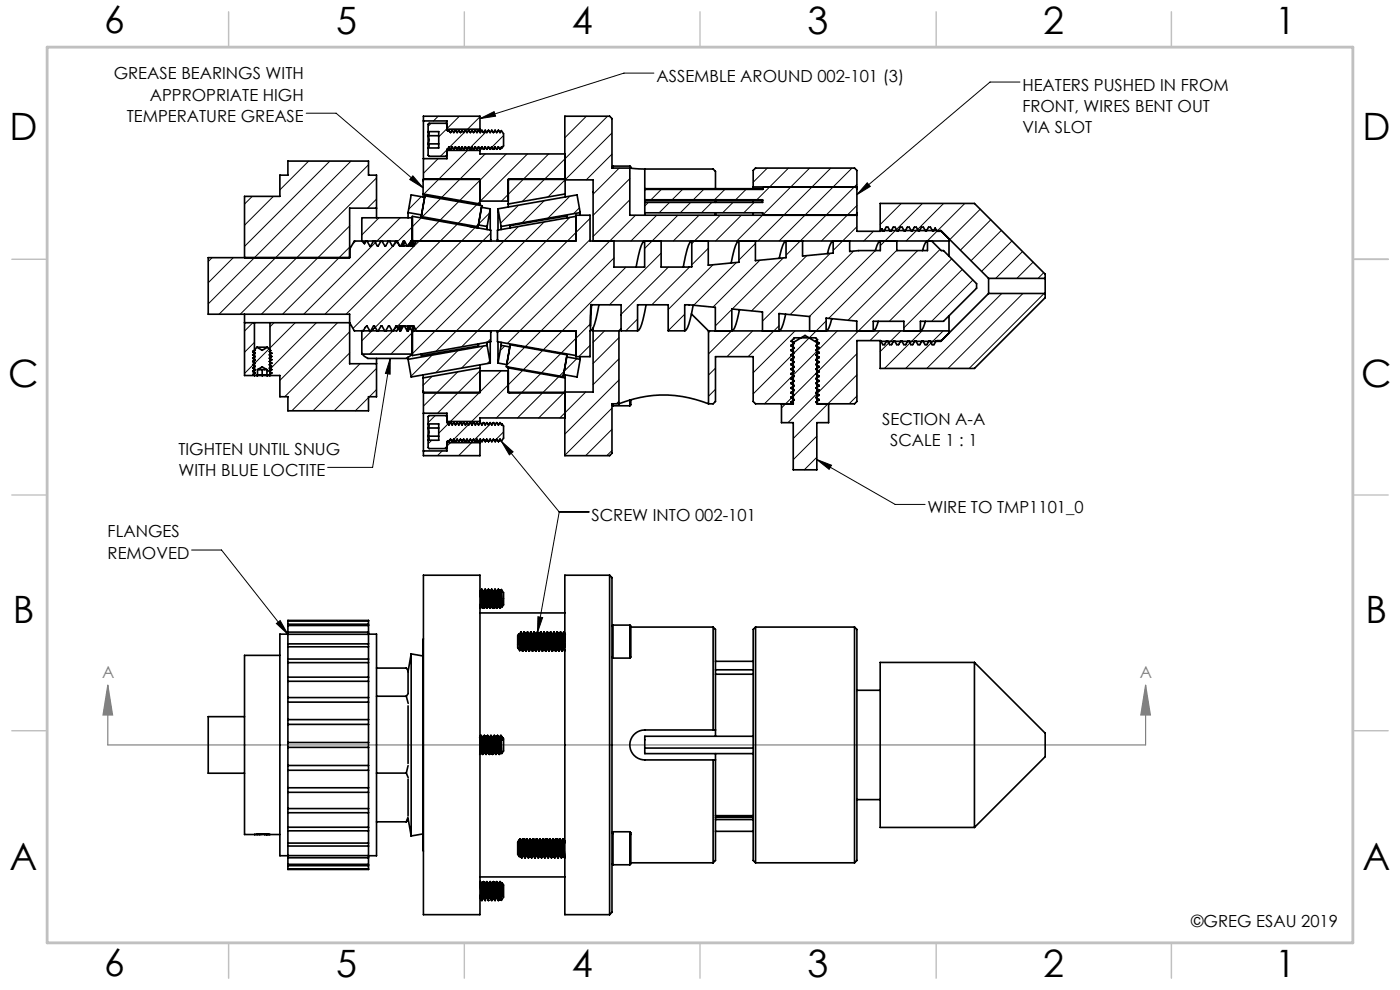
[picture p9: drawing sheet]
<svg xmlns="http://www.w3.org/2000/svg" width="297mm" height="210mm" viewBox="0 0 297 210" stroke-linecap="round" stroke-linejoin="round" font-family="sans-serif">
<g fill="none" stroke="#000" stroke-width=".21">
<path d="M138.7 15.5h-6.3l-30.6 9.7M216.4 17.4h-6.4l-28.2 23.9M65 24h6.3l18.5 15.8M87.6 37.3l2.2 2.5-2.9-1.7zM101.8 25.2l3-1.5 .3 .9zM184 38.8l.6 .7-2.8 1.8zM82.8 76l-3.8 23.1h-9.5M82.8 76v3.4l-1-.2zM106.4 93.6l12.2 15M106.4 93.6l2.4 2.2-.7 .7zM173.3 97.5l3.1 1.2-.5 .9zM173.3 97.5l16.6 9.5h6.4"/>
<path d="M40.6 116.7h6.4l14.1 17.8M118.6 108.6h6.4M118.6 108.6l-4.6 25.6M58.6 132.3l.8-.7 1.7 2.9zM114.1 130.8l1 .2-1.1 3.2z"/>
</g>
<path d="M22.9 145.3l1 6.4h-2zM22.9 145.3v12.7h220.1v-12.7M243 145.3l1 6.4h-2z" fill="none" stroke="#808080" stroke-width=".25"/>
<path d="M287 55h7.5M287 144.8v55.2h-187.2" fill="none" stroke="#c0c0c0" stroke-width=".35"/>
<g fill="none" stroke="#c0c0c0" stroke-width=".3">
<path d="M48.5 2.5v7.5M98.5 2.5v7.5M148.5 2.5v7.5M198.6 2.5v7.5M248.5 2.5v7.5M2.5 55h7.5M287 55h7.5M2.5 105h7.5M287 105h7.5M2.5 155h7.5M287 155h7.5M48.5 200v7.5"/>
<path d="M98.5 200v7.5M148.5 200v7.5M198.6 200v7.5M248.5 200v7.5"/>
</g>
<path d="M10 10h277v190h-277z" fill="none" stroke="#c0c0c0" stroke-width=".6"/>
<path d="M58.6 132.3l.8-.7 1.7 2.9zM101.8 25.2l3-1.5 .3 .9zM184 38.8l.6 .7-2.8 1.8zM87.6 37.3l2.2 2.5-2.9-1.7zM82.8 76v3.4l-1-.2zM173.3 97.5l3.1 1.2-.5 .9zM106.4 93.6l2.4 2.2-.7 .7zM114.1 130.8l1 .2-1.1 3.2z" fill="#000"/>
<path d="M243 145.3l1 6.4h-2zM22.9 145.3l1 6.4h-2z" fill="#808080"/>
<g fill="none" stroke="#000" stroke-width=".35">
<path d="M89.8 25.7h5v2l.3 .1 .2-.1 .2 .4 .4-.4 .3 .4 .4-.4 .3 .4 .4-.4 .3 .4 .4-.4 .3 .4 .4-.4 .3 .4 .4-.4 .3 .4 .4-.4 .4 .4 .4-.4 .3 .4 .4-.4 .2 .4M89.8 38v.1M89.8 25.7v8M89.8 25.7v-1h12v2.7M89.8 38h12v5.3M89.8 33.7v4.3M90.1 38l-.3 .3v2.8M90.8 27.9l.3 .4-.3 .5M90.8 27.9v.9M90.8 30.5l.3 .4-.3 .5M90.8 30.5v.9M90.8 28.8a1.73 1.73 0 0 1 0 1.7"/>
<path d="M90.8 28.8v1.7M90.8 27.9h2.3v3.5h-2.3M90.8 31.4v1.5l.2 .3h3.6l.2-.3M90.8 28.8h2.3M90.8 30.5h2.3M94.8 26.4l-.2-.2h-3.6l-.2 .2v1.5M94.8 31.9h7M94.8 27.4h7M95.6 31.7l-.3-.5-.3 .5h-.2v2h-5M95.6 31.6v.1M95.9 31.2l.4 .5M95.9 31.2l-.3 .5"/>
<path d="M95.9 31.2l-.3 .4M96.3 31.6v.1M96.6 31.2l.4 .5M96.6 31.2l-.3 .5M96.6 31.2l-.3 .4M97 31.6v.1M97.3 31.2l.4 .5M97.3 31.2l-.3 .5M97.3 31.2l-.3 .4M97.7 31.6v.1M98 31.2l.4 .5M98 31.2l-.3 .5"/>
<path d="M98 31.2l-.3 .4M98.4 31.6v.1M98.7 31.2l.4 .5M98.7 31.2l-.3 .5M98.7 31.2l-.3 .4M99.1 31.6v.1M99.4 31.2l.4 .5M99.4 31.2l-.3 .5M99.4 31.2l-.3 .4M99.8 31.6v.1M100.1 31.2l.4 .5M100.1 31.2l-.3 .5"/>
<path d="M100.1 31.2l-.3 .4M100.5 31.6v.1M100.8 31.2l.4 .5M100.8 31.2l-.3 .5M100.8 31.2l-.3 .4M101.2 31.6v.1M101.5 31.2l.3 .5M101.5 31.2l-.3 .5M101.5 31.2l-.3 .4M101.5 38l.3 .3M101.8 27.4v.7M101.8 31.7v.2"/>
<path d="M101.8 31.9v.8h18M101.8 28.1l.4-.4 .3 .4 .4-.4 .3 .4 .4-.4 .3 .4 .4-.4 .3 .4 .4-.4 .3 .4 .4-.4 .3 .4 .4-.4 .4 .7v2.5l-.2 .4-.2-.1M101.8 31.7h.1M101.9 31.6v.1M102.2 31.2l.4 .5M102.2 31.2l-.3 .5M102.2 31.2l-.3 .4M102.6 31.6v.1M102.9 31.2l.4 .5M102.9 31.2l-.3 .5M102.9 31.2l-.3 .4M103.3 31.6v.1"/>
<path d="M103.6 31.2l.4 .5M103.6 31.2l-.3 .5M103.6 31.2l-.3 .4M104 31.6v.1M104.3 31.2l.4 .5M104.3 31.2l-.3 .5M104.3 31.2l-.3 .4M104.7 31.6v.1M105 31.2l.4 .5M105 31.2l-.3 .5M105 31.2l-.3 .4M105.4 31.6v.1"/>
<path d="M105.7 31.2l.4 .5M105.7 31.2l-.3 .5M105.7 31.2l-.3 .4M106.1 31.6v.1M106.4 31.2l-.3 .5M106.4 31.2l-.3 .4M108.1 38l-.3 .3M119.6 38l.3 .3v2.8M119.8 38h-12v5.3M130 35.2v.5M130 35.2h3.6M130 35.2l-.2 .2"/>
<path d="M133.6 35.7l3.2 .2M133.6 35.7v10h48.2M133.6 35.7h-3.8v-10.5l-.5-.5h-9.5v13.5h6v12.9M133.6 35.2v.4M133.6 35.2l.2 .4M136.8 35.9h14.5l.5 .5v3.6M136.8 35.9v4.1M159.8 39.7v.3M159.8 39.7h22M159.8 39.7v-3.5l.5-.5h21l.5 .5v3.5M161.9 39.9l-.1 .1M162.3 39.7l-.4 .1-.1 .4"/>
<path d="M181.3 39.7l.3 .1 .2 .4M181.8 39.7v.5M77.9 51.1l.5 1.1h.2l.6-1.1M79.4 51.1l.6 1.1h.2l.6-1.1M79.9 44.2v2M79.9 44.2v-7h-1.7v-3h-17.1v3h-1.7v4.5h-7.5v13M79.9 44.2h-5.7v10.5h-30v12h30v10.5h5.7M81 51.1l.6 1.1h.2l.6-1.1M82.6 51.1l.6 1.1h.2l.6-1.1M84.2 51.1l.6 1.1h3M84.2 51.1l.6 1.1h.2l.6-1.1M84.2 51.1h-9l-1 1.8"/>
<path d="M84.2 51.1v.1M85.6 51.1l-.1 1.1M85.6 51.1h.2M85.8 51.1l-.1 1.1M85.8 51.1l.6 1.1 .4-.4M86.6 45.1v1.1M86.6 45.1l2.8 .5M86.8 51.8l-.2 .4M87.2 51.1l-.4 .7M87.2 51.1l-.1 1.1M87.2 51.1h.2M87.4 51.1l-.1 1.1"/>
<path d="M87.4 51.1v.1M87.4 51.2l-.1 1M87.5 51.1v1.1M87.5 46.4l-.1-.2h-10.5l-.1 4.9 .5 .6 .4-.6M87.5 50.8l.3 .3M87.5 51.1l-.1 .1M87.8 51.1v1M88.4 51.1l-.6 1.1M89.4 45.6v.3M89.4 45.6h.1M89.8 41.1v.7M89.8 41.1l12 2.2"/>
<path d="M90.1 41.8l-2.9-.5-.6 3.8M90.1 41.5l12.1 2.1-.8 4.5-12-2.2M90.1 41.5l-.7 4.4M90.1 41.5v.3M99.4 48l2.1 .4M101.5 47.7l1.8 .3M101.8 43.3v.3M101.8 42.7h6M102.2 44l1.8 .3M103.3 48v.7M104 44.3v4.5M104 44.3l-.7 3.7"/>
<path d="M104.1 50.8l-.3 .3M104.1 50.8v.3M104.1 50.8v-2l-16.6-2.9v5.2M105.5 50.8l.3 .3M105.5 50.8v.3M105.6 44.3v4.5M105.6 44.3l16.8-3 .7 3.8M105.6 44.3l.7 3.7M106.3 48v.7M107.8 43.3v.6M108.2 47.9v.5M119.9 41.1v.7"/>
<path d="M119.9 41.1l-12.1 2.2M120.2 45.8l.1 .4M120.2 45.8l-12 2.1v.5M120.2 45.8h.1M122.2 50.8l-.3 .3M122.2 45.9l-16.7 2.9v2M123.1 45.1v.6M123.1 45.1l-16.8 2.9M125.8 40.7h.1M130.3 51.1v5.6h6.5l-.1-5.6a5.2 5.2 0 0 0-1.3 3.2l-.5 2.4M136.8 40v.2M136.8 42.4v.1"/>
<path d="M136.8 40h25M136.8 42.5h25M136.8 42.4h25v.5h-25M136.8 45.1h25M136.8 40.2v2.2M136.8 42.5v3.2M136.8 40.2h25M140.3 51.1v5.6l6.5-.1-.1-5.5a5.2 5.2 0 0 0-1.3 3.2l-.5 2.4M150.3 51.1v5.2l6.5-.7-.1-4.5a5.2 5.2 0 0 0-1.3 3.2l-.3 1.5M151.8 42.5v.4M151.8 45.1v.6M159.8 45.1v.6"/>
<path d="M159.8 42.5v.4M160.3 51.1v4.2l6.5-.6-.1-3.6a5.2 5.2 0 0 0-1.3 3.2l-.1 .5M161.8 45.2l.1 .3 .4 .2M161.8 40v.2M161.8 40.2h.1M161.8 45.1v.1M170.3 51.1v3.2l6.5-.6-.1-2.6a4.6 4.6 0 0 0-1.2 2.7M180.3 51.1v2.2l1.9-.1h4.6l-.1-2.1a3.8 3.8 0 0 0-1 2.1M181.8 45.2l-.2 .3-.3 .2M181.8 45.7v3.4h5l.3-.6 .2 .5h.2l.5-.8h.4l.4 .8h.2l.5-.8h.4l.4 .8h.2l.5-.8h.4l.4 .8h.2l.5-.8h.4l.4 .8h.2l.5-.8h.4l.4 .8h.2l.5-.8h.4l.4 .8h.2l.5-.8h.4l.4 .8h.2l.4-.6 .4 .7h.9M181.8 45.2v.5M181.8 40.2v5"/>
<path d="M186.7 48.9v.2M186.7 48.9v-5.7h20l15 15v.9M186.7 48.9h12.9M190.3 51.1v2.1h6.5l-.1-2.1a3.8 3.8 0 0 0-1 2.1M197.6 51.1l2.1 2.1h.5l7 7v.9l-7 7.1h-4.9v2M199.6 48.9v.2M199.6 48.9l10.1 10.2M201.3 51.1v3.2M201.3 51.1h-76.1v-5.4h-3v5.4h-34.4M201.3 50.7v.4M209.7 59.1v3.2M209.7 59.1h12"/>
<path d="M221.7 59.1v3.2M51.9 66.7v13h2.6M51.9 68.5h2.1M54 68.5h3.3M54 68.5v11.2M54 79.7h.1M54.5 79.7h.1M54.5 73.7h2.2M54.5 73.7l-.5 .5 .1 .1-.5 .3 .5 .3-.5 .3 .5 .4-.5 .3 .5 .4-.5 .3 .5 .4-.5 .3 .5 .4-.5 .3 .5 .4-.5 .3 .5 .4-.4 .3 .3 .3M54.5 73.7l1.1 .6 1.1-.6M54.6 79.5v.2M54.6 78.4h2"/>
<path d="M54.6 79.7l.5-.2 .5 .2M54.6 79.7h1M54.6 78.4l1-.6 1 .6M54.6 78.4v1.1M54.6 79.5l-.1 .2M55.6 79.7l.5-.2 .5 .2M55.6 79.7h1M55.6 78.4v1.3M56.6 79.7h.2M56.6 79.5v.2M56.6 79.5l.2 .2M56.6 78.4v1.1"/>
<path d="M56.7 73.7l.7 .7-.2 .2M57.2 74.6l.4 .3M57.2 75.3l.4 .3M57.2 76l.4 .3M57.2 77.4l.4 .3M57.2 78.1l.4 .3M57.2 78.8l.4 .3M57.2 79.5l.1 .1M57.2 76.7l.1 .1M57.2 78.8l.1 .1M57.2 76l.1 .1M57.2 78.1l.1 .1"/>
<path d="M57.2 77.4l.1 .1M57.2 75.3l.1 .1M57.2 74.6l.1 .1M57.3 68.5v11.1M57.3 68.5l16.9-.1 1 1.8h9l.6-1h3M57.3 79.6h.1M57.6 78.4h.1M57.6 76.3h.1M57.6 79.1h.1M57.6 74.9h.1M57.6 75.6h.1M57.6 77.7h.1"/>
<path d="M57.6 77h.1M57.6 74.9l-.4 .4M57.6 75.6l-.4 .4M57.6 76.3l-.4 .3 .4 .4M57.6 77l-.4 .4M57.6 77.7l-.4 .4M57.6 78.4l-.4 .4M57.6 79.1l-.4 .4M76.9 75.1l1.1 .9h8.2l.4-.2M76.9 75.1h10.5M76.9 70.2v4.9M77.1 70.2l.7-1.1 .6 1.1"/>
<path d="M78.6 70.2l.6-1.1h.2l.6 1.1M79.9 76v1.2M79.9 77.2v7h-1.7v2.9h-17.1v-2.9h-1.7v-4.5h-2.6M80.2 70.2l.6-1.1h.2l.6 1.1M81.8 70.2l.6-1.1h.2l.6 1.1M83.4 70.2l.6-1.1h.2l.6 1.1M84.8 70.2h.2l.6-1.1h.2l.6 1.1M84.9 69.2l-.1 1M85.1 69.2l-.1 .9M86.4 70.2h.2M86.5 69.2l-.1 1M86.6 75.7v.5"/>
<path d="M86.6 76.2l.6 3.8 16.8-3M86.7 69.2l-.1 1M86.9 69.6l-.3 .6M86.9 69.6l.6 .6M87 69.2l-.1 .4M87.4 75.1l-.7 .6M87.5 69.2v1M87.5 70.2v5.2l16.6-2.9v-2M87.5 74.9l-.1 .2M87.8 69.2l.6 1M87.8 70.2l-.3 .3M87.8 69.2v1"/>
<path d="M87.8 70.2h34.4v5.5h3l.1-5.5M89.8 79.5v.7M101.4 73l.1 .4M101.5 72.9v.5l-12.1 2.1v-.4M101.8 77.4v.6M101.8 78v5.3h-12M101.8 78.7h6M101.8 78l-12 2.2M103.3 72.6v.7M103.3 73.3l.7 3.7M103.3 73.3l-16.7 2.9M103.8 70.2l.3 .3"/>
<path d="M104 72.5v4.5M104.1 70.2v.3M105.5 70.2v.3M105.5 70.5v2l16.7 2.9M105.6 72.5v4.5M105.6 77l1.9 .3M105.8 70.2l-.3 .3M106.3 72.6v.7M106.3 73.3l-.7 3.7M106.3 73.3l1.9 .3M107.8 77.9v.1M107.8 78v5.3h12"/>
<path d="M107.8 78l12.1 2.2M119.9 79.5v.7M120.3 75.3l-12.1-2.2-.8 4.7 12.1 2.1M120.3 75.3l-.1 .4 2.9 .5M120.3 75.3l-.8 4.6M121.9 70.2l.3 .3M123.1 76.2l-.7 3.8-2.8-.5-.1 .4M123.1 75.7v.5M125.3 69.1v-4.4h6.5v5.5h3.5M125.3 69.1v1.1M125.5 64.6l-.2 4.5M125.8 69.6v.6"/>
<path d="M125.8 70.2v13h-6v13.5h9.5l.5-.5v-10.5h1.5M125.8 70.2h5.5M127.1 64.7l-.4 1.6a10.1 10.1 0 0 1-1.2 3.7l-.2 .2M131.3 70.2v15.5M131.8 69.7l-.5 .5M135.3 70.2v-5.5h6.5v5.5h3.5M137.1 64.7l-.4 1.6a10.1 10.1 0 0 1-1.2 3.7l-.2 .2M145.3 70.2v-5.5l6.5 .5v5h3.5M146.7 66.6l3.6 3.6M147.1 64.7l-.4 1.6a10.1 10.1 0 0 1-1.2 3.7l-.2 .2M150.3 70.2v15.5M150.3 70.2h51"/>
<path d="M155.3 70.2v-4.7l6.5 .7v4h3.5M156.9 65.7l-.2 .6a10.1 10.1 0 0 1-1.2 3.7l-.2 .2M165.3 70.2v-3.7l6.5 .6v3.1h3.5M166.7 66.6a9.4 9.4 0 0 1-1.2 3.4l-.2 .2M173.1 73.4l.7-.7-.7-.3 .3-.3-.4-.4h-4.5l-.7 .7 .6 .3-.6 .5 .6 .5-.6 .5 .6 .5-.6 .5 .6 .5-.6 .5 .6 .5-.6 .5 .6 .5-.6 .5 .6 .5-.6 .5 .6 .5-.6 .5 .6 .5-.6 .5 .6 .5-.6 .5 .6 .5-.6 .5 .6 .5-.6 .5 .6 .5-.6 .5 .5 .5M173.1 73.4l.7 .3-.7 .7M173.1 74.4l.7 .3-.7 .7M173.1 75.4l.7 .3-.7 .7M173.1 76.4l.7 .3-.7 .7M173.1 77.4l.7 .3-.7 .5 .7 .5-.7 .7M173.1 79.4l.7 .3-.7 .7M173.1 78.4h.2"/>
<path d="M173.1 76.4h.2M173.1 77.4h.2M173.1 75.4h.2M173.1 79.4h.2M173.1 74.4h.2M173.1 73.4h.2M175.3 70.2v-2.7l6.5 .6v2.1h3.5M176.5 67.6l-.1 .1a3.2 3.2 0 0 1-1.1 2.5M185.3 70.2v-2h6.5v2h3.5M186.3 68.2a2.79 2.79 0 0 1-1 2M186.7 72.3v.1M186.7 72.4h12.9"/>
<path d="M188.1 72.3v.1M189.6 72.3h.2l.4 .8h.4l.5-.8M189.6 72.3l-.5 .8h-.4l-.4-.8h-.2l-.5 .8h-.3l-.5-.8h-5v12.9l-.5 .5h-8v-13l-2.5-1.5-2.5 1.5v13M189.6 72.3v.1M191.1 72.3h.2l.4 .8h.4l.5-.8M191.1 72.3v.1M192.6 72.3h.2l.4 .8h.4l.5-.8M192.6 72.3v.1M194.1 72.3h.2l.4 .8h.4l.5-.8M194.1 72.3v.1M195.6 72.3h.2l.4 .8h.4l.5-.8M195.6 72.3v.1"/>
<path d="M196.3 68.2a2.79 2.79 0 0 1-1 2M197.1 72.3v.1M198.6 72.3v.1M199.6 72.3v.1M199.7 72.3h-1.1l-.5 .8h-.4l-.4-.8h-.2M201.3 67v3.2M201.3 70.2v.5M209.7 62.3l-10.1 10.1M209.7 62.3h12M221.7 62.3v.9l-15 15h-20v-5.8M89.8 80.2v2.8l.3 .3M89.8 87.7h5v2h.2l.2 .4 .3-.4 .4 .4 .3-.4 .4 .4 .3-.4 .4 .4 .3-.4 .4 .4 .3-.4 .4 .4 .3-.4 .4 .4 .3-.4 .4 .4 .3-.4 .4 .4 .3-.4 .4 .4 .3-.4 .4 .4 .3-.4 .4 .4 .3-.4 .4 .4 .3-.4 .4 .4 .3-.4 .4 .4 .3-.4 .4 .4 .3-.4 .4 .4 .2-.1"/>
<path d="M89.8 87.7v8M89.8 83.2v.1M89.8 83.3v4.4M90.8 89.9l.3 .4-.3 .5M90.8 92.5l.3 .4-.3 .5M90.8 89.9v.9M90.8 92.5v.9M90.8 90.8a1.73 1.73 0 0 1 0 1.7M90.8 90.8v1.7M90.8 93.4v1.5l.2 .3h3.6l.2-.3M90.8 89.9h2.3v3.5h-2.3M90.8 90.8h2.3"/>
<path d="M90.8 92.5h2.3M94.8 88.4l-.2-.2h-3.6l-.2 .2v1.5M94.8 93.9h7M94.8 89.4h7M95.3 93.7l-.2-.2-.3 .2v2h-5M95.3 93.6v.1M95.5 93.2l.5 .5M95.5 93.2l-.2 .5M95.5 93.2l-.2 .4M96 93.6v.1M96.2 93.2l.5 .5M96.2 93.2l-.2 .5"/>
<path d="M96.2 93.2l-.2 .4M96.7 93.6v.1M96.9 93.2l.5 .5M96.9 93.2l-.2 .5M96.9 93.2l-.2 .4M97.4 93.6v.1M97.6 93.2l.5 .5M97.6 93.2l-.2 .5M97.6 93.2l-.2 .4M98.1 93.6v.1M98.3 93.2l.5 .5M98.3 93.2l-.2 .5"/>
<path d="M98.3 93.2l-.2 .4M98.8 93.6v.1M99 93.2l.5 .5M99 93.2l-.2 .5M99 93.2l-.2 .4M99.5 93.6v.1M99.7 93.2l.5 .5M99.7 93.2l-.2 .5M99.7 93.2l-.2 .4M100.2 93.6v.1M100.4 93.2l.5 .5M100.4 93.2l-.2 .5"/>
<path d="M100.4 93.2l-.2 .4M100.9 93.6v.1M101.1 93.2l.5 .5M101.1 93.2l-.2 .5M101.1 93.2l-.2 .4M101.6 93.6v.1M101.8 89.4v.3M101.8 93.2v.7M101.8 83l-.3 .3M101.8 93.9v2.8h-12v-1M101.8 93.2l.5 .5M101.8 93.2l-.2 .5"/>
<path d="M101.8 93.2l-.2 .4M102.3 93.6v.1M102.5 93.2l.5 .5M102.5 93.2l-.2 .5M102.5 93.2l-.2 .4M103 93.6v.1M103.2 93.2l.5 .5M103.2 93.2l-.2 .5M103.2 93.2l-.2 .4M103.7 93.6v.1M103.9 93.2l.5 .5M103.9 93.2l-.2 .5"/>
<path d="M103.9 93.2l-.2 .4M104.4 93.6v.1M104.6 93.2l.5 .5M104.6 93.2l-.2 .5M104.6 93.2l-.2 .4M105.1 93.6v.1M105.3 93.2l.5 .5M105.3 93.2l-.2 .5M105.3 93.2l-.2 .4M105.8 93.6v.1M106 93.2l-.2 .5M106 93.2l-.2 .4"/>
<path d="M106.6 90l.2 .4v2.5l-.4 .7-.4-.4M106.6 90h-.1M107.8 83l.3 .3M119.8 88.7h-18v.7M119.9 80.2v2.8l-.3 .3M129.8 85.9l.2 .2M130 85.7v.4M130 86.1h3.6M131.3 85.7a25 25 0 0 1 19 0M133.6 84.9v1.2M133.8 84.8v1.1l-.2 .2M150.3 85.7h1l.5-.5v-9.5h8v9.5l.5 .5h8"/>
<path d="M165.8 85.7v4h2.5v10h5v-10h2.5v-4M173.1 80.4l.7 .3-.7 .7M173.1 81.4l.7 .3-.7 .7M173.1 82.4l.7 .3-.7 .7M173.1 83.4l.7 .3-.7 .7M173.1 84.4l.7 .3-.7 .5 .5 .5M173.1 83.4h.2M173.1 85.4h.2M173.1 84.4h.2M173.1 82.4h.2M173.1 81.4h.2M173.1 80.4h.2"/>
<path d="M59.4 139h-7.5v38h7.5M61.1 134.5h-1.7v47h1.7M61.1 139.8v.8M61.1 137.2v2.6M61.1 136.6v.6M61.1 134.5v2.1M61.1 134.1v.4M61.1 132.7v1.4M61.1 132.4v.3M61.1 131.7v.7M61.1 131.7h17.1M61.1 134.1h17.1"/>
<path d="M61.1 134.5h17.1M61.1 139.8h17.1M61.1 137.2h17.1M61.1 136.6h17.1M61.1 132.7h17.1M61.1 132.4h17.1M78.2 134.5h1.7v47h-1.7M78.2 139.8v.8M78.2 137.2v2.6M78.2 136.6v.6M78.2 134.5v2.1M78.2 134.1v.4"/>
<path d="M78.2 132.7v1.4M78.2 132.4v.3M78.2 131.7v.7M87.2 138.7v38.6M87.2 138.7l-.6 3.8v4.4M87.2 138.7l2.6 .5M89.8 135.5v45M89.8 122h12v72h-12zM101.8 128.3l.1 .7 .3-.4M101.8 130h18M101.8 129h.1M101.9 125.6l.3 3"/>
<path d="M101.9 125.5l.4-.5 .3 4 .3-.4M101.9 125.5l.4 3M101.9 125.5v.1M102.2 125.1l.3 3.9M102.2 128.6l.4 .4M102.3 125.1l.3 .5M102.5 125.5h.1M102.6 125.6l.3 3M102.6 125.5l.4-.5 .3 4 .3-.4M102.6 125.5l.4 3M102.9 125.1l.3 3.9M102.9 128.6l.3 .4"/>
<path d="M103 125.1l.3 .5M103.2 129h.1M103.2 125.5h.1M103.3 125.6l.3 3M103.3 125.5l.4-.5 .3 4 .3-.4M103.3 125.5l.4 3M103.6 125.1l.3 3.9M103.6 128.6l.4 .4M103.7 125.1l.3 .5M103.9 125.5h.1M104 125.6l.3 3M104 125.5l.4-.5 .3 4 .3-.4"/>
<path d="M104 125.5l.4 3M104.3 125.1l.3 3.9M104.3 128.6l.4 .4M104.4 125.1l.3 .5M104.6 125.5l.2 .1 .3 2.9M104.7 125.6l.3 3M105 125.1l.3 3.9M105 125l-.3 .5M105 125l.1 .2 .3 3.8 .3-.4M105 128.6l.4 .4M105.1 125.1l.3 .5M105.3 125.5h.1"/>
<path d="M105.4 125.6l.3 3M105.4 125.5l.4-.5 .3 4 .3-.4M105.4 125.5l.4 3M105.7 125.1l.3 3.9M105.7 128.6l.4 .4M105.8 125.1l.3 .5M106 125.5h.1M106.1 125.6l.3 3M106.1 125.5l.4 3M106.4 125.1l.2 3.6M106.4 125.1l.4 .6v2.6l-.2 .4M106.4 125l-.3 .5"/>
<path d="M106.4 128.6l.1 .1M110.1 134.5l-.3 .3v2.6l.5 .6M110.1 134.5l.2 3.5M110.1 134.5v.1M110.1 134.6h.1M110.1 134.6l.4 3M110.2 134.6l.3-.5 .3 4M110.2 134.6l.3 3 .3 .4M110.5 134.1h.1M110.5 137.6h.1M110.5 137.6l-.2 .4M110.8 134.6h.1"/>
<path d="M110.8 134.6l.4 3M110.8 134.6l-.2-.5 .3 4M110.9 134.6l.3-.5 .3 4M110.9 134.6l.3 3 .3 .4M111.2 134.1h.1M111.2 137.6h.1M111.2 137.6l-.4 .5M111.5 138.1h.1M111.5 134.6h.1M111.5 134.6l.3 2.7 .2 .3M111.5 134.6l-.2-.5 .3 4M111.6 134.6l.3-.5 .3 4"/>
<path d="M111.6 134.6l.3 3 .3 .4M111.9 134.1h.1M111.9 137.6l-.3 .5M112.2 134.6l.2 .1 .2 2.9 .3 .4M112.2 134.6l.4 3M112.2 134.6l-.2-.5 .3 4M112.6 134.1l-.3 .5M112.6 134.1l.3 4M112.6 134.1h.1M112.6 137.6h.1M112.6 137.6l-.4 .5M112.9 134.6h.1"/>
<path d="M112.9 134.6l.4 3M112.9 134.6l-.2-.5 .3 4M113 134.6l.3-.5 .3 4M113 134.6l.3 3 .3 .4M113.3 134.1h.1M113.3 137.6h.1M113.3 137.6l-.4 .5M113.4 134.1l.3 4M113.4 134.1a6.3 6.3 0 0 1 .5 3.2l.1 .3M113.6 134.6h.1M113.7 134.6l.3-.5 .3 4M113.7 134.6l.3 3 .3 .4"/>
<path d="M114 134.1h.1M114 137.6h.1M114 137.6l-.4 .5M114.3 134.6h.1M114.3 134.6l.4 3M114.3 134.6l-.2-.5 .3 4M114.4 134.6l.3-.5 .3 4M114.4 134.6l.3 3 .3 .4M114.7 134.1h.1M114.7 137.6h.1M114.7 137.6l-.4 .5M115 138.1h.1"/>
<path d="M115 134.6h.1M115 134.6l.3 2.7 .2 .3M115 134.6l-.2-.5 .3 4M115.1 134.6l.3-.5 .3 4M115.1 134.6l.3 3 .3 .4M115.4 134.1h.1M115.4 137.6l-.3 .5M115.7 134.6l.2 .1 .2 2.9 .3 .4M115.7 134.6l.4 3M115.7 134.6l-.2-.5 .3 4M116.1 134.1l-.3 .5M116.1 134.1l.3 4"/>
<path d="M116.1 134.1h.1M116.1 137.6h.1M116.1 137.6l-.4 .5M116.4 134.6h.1M116.4 134.6l.4 3M116.4 134.6l-.2-.5 .3 4M116.5 134.6l.3-.5 .3 4M116.5 134.6l.3 3 .3 .4M116.8 134.1h.1M116.8 137.6h.1M116.8 137.6l-.4 .5M116.9 134.1l.3 4"/>
<path d="M116.9 134.1a6.3 6.3 0 0 1 .5 3.2l.1 .3M117.1 134.6h.1M117.2 134.6l.3-.5 .3 4M117.2 134.6l.3 3 .3 .4M117.5 134.1h.1M117.5 137.6h.1M117.5 137.6l-.4 .5M117.8 134.6h.1M117.8 134.6l.4 3M117.8 134.6l-.2-.5 .3 4M117.9 134.6l.3-.5 .3 4M117.9 134.6l.3 3 .3 .4"/>
<path d="M118.2 134.1h.1M118.2 137.6h.1M118.2 137.6l-.4 .5M118.5 138.1h.1M118.5 134.6h.1M118.5 134.6l.3 2.7 .2 .3M118.5 134.6l-.2-.5 .3 4M118.6 134.6l.3-.5 .3 4M118.6 134.6l.3 3 .3 .4M118.9 134.1h.1M118.9 137.6l-.3 .5M119.2 134.6l.2 .1 .2 2.9 .3 .4"/>
<path d="M119.2 134.6l.4 3M119.2 134.6l-.2-.5 .3 4M119.6 134.1l-.3 .5M119.6 134.1l.2 3.3M119.6 134.1h.1M119.6 137.6h.1M119.6 137.6l-.4 .5M119.9 134.6l-.2-.5 .1 1.8M129.3 122h-9.5v72h9.5M129.3 122v72M129.3 122l.5 .5v71l-.5 .5M129.8 139.4l.2 .2"/>
<path d="M130 132.6v7M130 139.6h3.6M130 132.6h3.6M130 132.6l-.2 .2M133.6 132.6v7M133.6 132.6l.2 .2v6.6l-.2 .2M133.8 133h17.5M151.3 133v21.8M151.3 133l.5 .5v21.3M160.3 133v50M160.3 133l-.5 .5v49l.5 .5M160.3 133h21"/>
<path d="M181.3 133v50M181.3 133l.5 .5v49l-.5 .5M51.9 152h-7.7v12h7.7M61.1 157.5v1M61.1 153.7v3.8M61.1 158.5v3.9M61.1 152.6v1.1M61.1 148.9v3.7M61.1 148v.9M61.1 144.5v3.5M61.1 143.6v.9M61.1 140.6v3"/>
<path d="M61.1 140.6h17.1M61.1 157.5h17.1M61.1 158.5h17.1M61.1 153.7h17.1M61.1 152.6h17.1M61.1 148.9h17.1M61.1 148h17.1M61.1 144.5h17.1M61.1 143.6h17.1M78.2 157.5v1M78.2 153.7v3.8M78.2 158.5v3.9"/>
<path d="M78.2 152.6v1.1M78.2 148.9v3.7M78.2 148v.9M78.2 144.5v3.5M78.2 143.6v.9M78.2 140.6v3M79.9 147.7h6.3M79.9 141.7h6.3l.4 .6M86.2 147.7l.4 1.5M86.6 149.7v12.2M86.6 147.1l-.4 .6M101.8 156.8l.3 2.8 .3 .4 .3-.4"/>
<path d="M101.8 157.8l.3 1.8M102 156.1l.4 3.9M102 159.6l-.2 .4M102.1 156l-.4 .5M102.1 156l.4 4M102.1 156l.3 .6 .3 3M102.4 156.5h.1M102.4 156.5l.4 3.1 .3 .4 .3-.4M102.7 156l-.3 .5M102.7 156.1l.4 3.9M102.7 156l.1 .2 .4 3.8M102.7 159.6h.1"/>
<path d="M102.8 156l.3 .6 .3 3M103.1 156.5h.1M103.1 156.5l.4-.5 .4 4M103.1 156.5l.4 3.1 .3 .4 .3-.4M103.4 156.1l.4 3.9M103.4 159.6h.1M103.5 156l.3 .6 .3 3M103.8 156.5h.1M103.8 156.5l.4 2.9 .3 .6M104.1 156.1l.4 3.9M104.1 159.6h.1M104.2 156l-.4 .5"/>
<path d="M104.2 156l.4 4M104.2 156l.3 .6 .3 3M104.5 156.5h.1M104.5 156.5l.4 2.9 .3 .6M104.8 156.1l.4 3.9M104.8 159.6h.1M104.8 159.6l-.2 .4M104.9 156l-.4 .5M104.9 156l.4 4M104.9 156l.3 .6 .3 2.8 .1 .2M105.2 156.5h.1M105.2 156.5l.4 3.1 .3 .4 .3-.4"/>
<path d="M105.5 156.1l.4 3.9M105.5 159.6l-.2 .4M105.6 156l-.4 .5M105.6 156l.4 4M105.6 156l.3 .6 .3 3M105.9 156.5h.1M105.9 156.5l.1 .4a6.3 6.3 0 0 0 .4 2.9M106.2 156l-.3 .5M106.2 156.1l.1 .9M106.2 156l.4 .5v.4M106.2 159.6h.1M106.3 156v.1"/>
<path d="M106.3 156.1v.9M106.3 156.1l.3 .8M106.6 156.5h.1M106.6 156.5v.4M106.6 156.5l.2 .2v2a1.17 1.17 0 0 1-.3 1.1l-.2-2.8M136.8 158.7v1.2h23M136.8 158.7h23M151.8 154.8h-15a3.2 3.2 0 0 0-3.2 3.2 3.2 3.2 0 0 0 3.2 3.2h15M151.8 143h8M151.8 142.1h8M151.8 140.3h8M151.8 154.8v1.4"/>
<path d="M151.8 159.9v1.3M159.8 156.2h-23v2.5M181.8 146.4h4.9M206.7 140.5v35M206.7 140.5h-20v35h20M206.7 140.5l15 15v5l-15 15M54 177h.5M54.5 177h.5M54.6 177h-.1M55 177h1.1M55.9 176.9l-.9 .1M56.1 177h.5"/>
<path d="M56.6 177h.6M56.7 177h-.6M57 177h-.4M57.2 177h.1M61.1 162.4v1M61.1 163.4v3.7M61.1 167.1v1M61.1 168.1v3.4M61.1 171.5v.9M61.1 172.4v3.1M61.1 175.5v.7M61.1 176.2v2.6"/>
<path d="M61.1 178.8v.7M61.1 179.5v2M61.1 175.5h17.1M61.1 162.4h17.1M61.1 163.4h17.1M61.1 167.1h17.1M61.1 168.1h17.1M61.1 171.5h17.1M61.1 172.4h17.1M61.1 176.2h17.1M61.1 178.8h17.1M61.1 179.5h17.1"/>
<path d="M78.2 162.4v1M78.2 163.4v3.7M78.2 167.1v1M78.2 168.1v3.4M78.2 171.5v.9M78.2 172.4v3.1M78.2 175.5v.7M78.2 176.2v2.6M78.2 178.8v.7M78.2 179.5v2M79.9 164h6.3M79.9 174.3h6.3"/>
<path d="M86.2 174.3l.4-.5 .6 3.5M86.2 164l.4 1M86.6 173.4l-.4 .9M86.6 165.3v7.7M86.6 162.4l-.4 1.6M89.8 176.9l-2.6 .4M104.5 160h.1M110 178.6l.2 3.1M110 178.6l.3 2.9M110 178.4v.2M110 178.4l-.2 .2v2.6l.4 .5M110 178.4l.4 3"/>
<path d="M110.3 178l-.1 .1M110.3 178l.3 3.9M110.3 178l-.3 .4M110.4 177.9l-.1 .2M110.4 178a6.3 6.3 0 0 1 .5 3.1l.1 .4M110.4 178l.3 3.9M110.7 178.4h.1M110.7 178.4l.4 3M111 178l.3 3.9M111.1 177.9l-.4 .5M111.1 178l.3 .4M111.1 178l.3 3.9"/>
<path d="M111.4 178.4h.1M111.4 178.4l.3 3.1M111.4 178.4l.4 3M111.7 178l.3 3.5 .1 .4M111.8 177.9l-.4 .5M111.8 177.9l.3 4M111.8 178l.3 .4M112.1 178.4h.1M112.1 178.4l.3 3.1M112.1 178.4l.4 3M112.4 178l.3 3.9M112.5 177.9l-.4 .5"/>
<path d="M112.5 177.9l.2 4M112.5 178l.3 .4M112.8 178.4h.1M112.8 178.4l.3 3 .3 .5M112.8 178.4l.4 3M113.1 178l.3 3.9M113.2 177.9l-.4 .5M113.2 177.9l.3 4M113.2 178l.3 .4M113.5 178.4h.1M113.5 178.4l.3 3.1M113.5 178.4l.4 3"/>
<path d="M113.8 177.9l-.3 .5M113.8 178l.3 3.9M113.8 177.9l.1 .1M113.9 178a6.3 6.3 0 0 1 .5 3.1l.1 .4M113.9 178l.3 3.9M114.2 178.4h.1M114.2 178.4l.4 3M114.5 178l.3 3.9M114.6 177.9l-.4 .5M114.6 178l.3 .4M114.6 178l.3 3.9M114.9 178.4h.1"/>
<path d="M114.9 178.4l.3 3.1M114.9 178.4l.4 3M115.2 178l.3 3.5 .1 .4M115.3 177.9l-.4 .5M115.3 177.9l.3 4M115.3 178l.3 .4M115.6 178.4h.1M115.6 178.4l.3 3.1M115.6 178.4l.4 3M115.9 178l.3 3.9M116 177.9l-.4 .5M116 177.9l.2 4"/>
<path d="M116 178l.3 .4M116.3 178.4h.1M116.3 178.4l.3 3 .3 .5M116.3 178.4l.4 3M116.6 178l.3 3.9M116.7 177.9l-.4 .5M116.7 177.9l.3 4M116.7 178l.3 .4M117 178.4h.1M117 178.4l.3 3.1M117 178.4l.4 3M117.3 177.9l-.3 .5"/>
<path d="M117.3 178l.3 3.9M117.3 177.9l.1 .1M117.4 178a6.3 6.3 0 0 1 .5 3.1l.1 .4M117.4 178l.3 3.9M117.7 178.4h.1M117.7 178.4l.4 3M118 178l.3 3.9M118.1 177.9l-.4 .5M118.1 178l.3 .4M118.1 178l.3 3.9M118.4 178.4h.1M118.4 178.4l.3 3.1"/>
<path d="M118.4 178.4l.4 3M118.7 178l.3 3.5 .1 .4M118.8 177.9l-.4 .5M118.8 177.9l.3 4M118.8 178l.3 .4M119.1 178.4h.1M119.1 178.4l.3 3.1M119.1 178.4l.4 3M119.4 178l.3 3.9M119.5 177.9l-.4 .5M119.5 177.9l.2 4M119.5 178l.3 .4"/>
<path d="M119.8 178.4h.1M119.8 178.4v.4M130 176.4v7M130 176.4h3.6M130 176.4l-.2 .2M133.6 176.4v7M133.6 176.4l.2 .2v6.6l-.2 .2M151.3 161.2v21.8M151.8 161.2v21.3l-.5 .5M151.8 173h8M151.8 173.4h8M151.8 173.8h8"/>
<path d="M151.8 176.3h8M181.8 169.6h4.9M61.1 181.5v.5M61.1 182v1.3M61.1 183.3v.3M61.1 183.6v.7M61.1 184.3h17.1M61.1 181.5h17.1M61.1 182h17.1M61.1 183.3h17.1M61.1 183.6h17.1M78.2 181.5v.5"/>
<path d="M78.2 182v1.3M78.2 183.3v.3M78.2 183.6v.7M101.8 190l.1 .5M101.8 186h18M101.8 187.1l.4 3.9-.4-.4M101.8 187h.1M101.9 187l.3 4M101.9 187l.4 .5M102.3 187.5l.3 3M102.5 187.1l.4 3.9-.4-.6-.3-2.9M102.6 187l-.3 .5"/>
<path d="M102.6 187l.3 4M102.6 187l.4 .6 .3 2.9M103.2 187.1l.4 3.9-.4-.6-.3-2.9M103.2 187l-.2 .5M103.2 187h.1M103.3 187l.4 4M103.3 187l.4 .5M103.6 191h.1M103.7 187.5l.3-.5 .4 4M103.7 187.5l.3 3M103.9 187.1l.4 3.9-.4-.6-.3-2.9M104 187l.3 .5"/>
<path d="M104.3 191h.1M104.3 187.5h.1M104.4 187.5l.3 3M104.6 187.1l.4 3.9-.4-.6-.3-2.9M104.7 187l-.3 .5M104.7 187l.4 4M104.7 187l.4 .5M105 191h.1M105.1 187.5l.3 3M105.3 187.1l.4 3.9-.4-.6-.3-2.9M105.4 187l-.3 .5M105.4 187l.4 4"/>
<path d="M105.4 187l.4 .5M105.7 191h.1M105.8 187.5l.3 3M106 187.1l.3 3.6M106.1 190.5l-.3 .4M106.1 187l-.3 .5M106.1 187l.2 2.5M106.1 187l.4 .6 .1 1.4M106.3 190.7l.1 .2M106.3 189.5l.3 .6M106.3 189.5v1.2M106.4 187.5l.2 2.6"/>
<path d="M106.5 187.5l.1-.2v1.7M106.6 187.3l.2 .4v2.6l-.4 .7-.4-.6-.3-2.9M106.6 189v1.1M110.3 181.5l.3 .4M110.3 181.5l-.1 .2M110.6 181.9h.1M111 181.5l.3 .4M111 181.5l-.3 .4M111.3 181.9h.1M111.7 181.5h.1M111.7 181.5l-.3 .4M111.8 181.5l.2 .4"/>
<path d="M112.4 181.5l.3 .4M112.4 181.5l-.3 .4M113.1 181.5l-.3 .4M113.4 181.9h.1M113.8 181.5l.3 .4M113.8 181.5l-.3 .4M114.1 181.9h.1M114.5 181.5l.3 .4M114.5 181.5l-.3 .4M114.8 181.9h.1M115.2 181.5h.1M115.2 181.5l-.3 .4"/>
<path d="M115.3 181.5l.2 .4M115.9 181.5l.3 .4M115.9 181.5l-.3 .4M116.6 181.5l-.3 .4M116.9 181.9h.1M117.3 181.5l.3 .4M117.3 181.5l-.3 .4M117.6 181.9h.1M118 181.5l.3 .4M118 181.5l-.3 .4M118.3 181.9h.1M118.7 181.5h.1"/>
<path d="M118.7 181.5l-.3 .4M118.8 181.5l.2 .4M119.4 181.5l.3 .4M119.4 181.5l-.3 .4M129.8 183.2l.2 .2M130 183.4h3.6M133.8 183h17.5M160.3 183h21"/>
</g>
<g fill="none" stroke="#000" stroke-width=".21">
<path d="M65.5 34.2l-6.1 6.1M70 34.2l-18.1 18.1M74.5 34.2l-30.3 30.3M78.2 35l-31.7 31.7M79.9 37.7l-28.9 29M91.5 26.2l-.7 .6M92.9 33.7l-3.1 3.1M93 24.7l-1 1M94.8 31.8l-1.4 1.4M95 31.6l-.1 .1M97.5 24.7l-4.4 4.3M98.8 27.8l-3.5 3.5"/>
<path d="M99.2 31.9l-9.3 9.3M101.8 24.8l-2.6 2.6M102.9 32.7l-9.2 9.1M103.1 27.9l-3.5 3.6M104.2 31.4l-.3 .2M106.8 28.8l-2.4 2.4M107.4 32.7l-9.9 9.8M111.9 32.7l-10 10M116.4 32.7l-10 10M119.9 24.7h-.1M124.4 24.7l-4.6 4.5M128.9 24.7l-18.1 18"/>
<path d="M129.8 28.2l-13.6 13.6M129.8 32.7l-5.4 5.5M131.4 35.7l-5.6 5.5M133.6 37.9l-7.8 7.8M162.8 35.7l-3 3M167.3 35.7l-6.7 6.7M171.8 35.7l-9.9 9.8M176.3 35.7l-15.5 15.4M180.7 35.7l-15.4 15.4M181.8 39.1l-15 15M45 54.7l-.8 .8M49.5 54.7l-5.3 5.3"/>
<path d="M53.5 41.7l-1.6 1.6M58 41.7l-6.1 6.1M74.2 52.4l-14.3 14.3M74.2 47.9l-18.7 18.8M75.5 51.1l-.7 .7M79.9 42.2l-1.9 2M80.4 46.2l-3.6 3.6M84.9 46.2l-20.5 20.5M89.4 46.2l-20.5 20.5M89.4 41.7l-2.7 2.7M93.2 46.9l-19.8 19.8M93.5 42.1l-3.9 3.9"/>
<path d="M97 47.6l-22.1 22.1M97.3 42.8l-3.9 3.9M100.8 48.2l-24 24.1M101.1 43.4l-3.9 4M101.8 42.7l-.4 .5M103.8 45.2l-2.8 2.8M104.1 49.4l-25.7 25.7M110 48l-21.8 21.9M110 43.5l-3.8 3.9M115.4 47.1l-27.9 27.9M115.5 42.6l-4.7 4.7M120.9 46.1l-28.4 28.4"/>
<path d="M120.9 41.6l-4.7 4.7M122.9 44.1l-1.2 1.2M125.2 46.3l-27.3 27.3M125.2 50.8l-19.7 19.6M130.3 54.7l-18.9 18.8M132.8 56.7l-17.5 17.5M133.6 42.4l-7.8 7.8M134.8 45.7l-27.2 27.2M137.5 42.9l-.7 .8M139.3 45.7l-5.4 5.4M140.3 53.7l-11 11M140.3 40.2l-2.2 2.2"/>
<path d="M141.8 56.7l-10 10M142 42.9l-2.2 2.2M143.8 45.7l-7 7M144.8 40.2l-2.2 2.2M146.3 56.6l-8 8.1M146.5 42.9l-2.2 2.2M148.3 45.7l-5.5 5.4M149.3 40.2l-2.2 2.2M150.3 52.7l-3.5 3.5M151 42.9l-2.2 2.2M151.3 56.2l-9.5 9.5M152.8 45.7l-6 6"/>
<path d="M153.8 40.2l-2.2 2.2M155.5 42.9l-2.2 2.2M156.2 55.7l-9 9.1M157.3 45.7l-5.5 5.4M158.3 40.2l-2.2 2.2M160 42.9l-2.2 2.2M160.3 51.7l-3.5 3.5M161.2 55.2l-9.9 9.9M161.8 45.7l-5.5 5.4M166.2 54.7l-10.9 10.8M171.2 54.2l-11.8 11.7M176.1 53.7l-14.3 14.4"/>
<path d="M181.1 53.3l-13.5 13.4M181.8 43.6l-7.5 7.5M181.8 48.1l-5 5M185.3 49.1l-2.1 2M185.7 53.2l-14 13.9M190.3 53.1l-14.5 14.4M191.2 43.2l-4.5 4.4M194.7 53.2l-14.8 14.7M195.7 43.2l-8.9 8.9M198.8 49.1l-2.1 2M199.4 52.9l-33.6 33.6M200.2 43.2l-8 7.9"/>
<path d="M201.3 51l-.1 .1M201.9 54.9l-13.2 13.3M204.1 57.2l-12.3 12.3M204.7 43.2l-5.8 5.7M206.4 59.4l-8.8 8.8M207.9 44.4l-6.4 6.4M210.2 46.6l-6.5 6.5M212.4 48.9l-6.4 6.4M214.7 51.1l-6.5 6.5M216.9 53.4l-5.7 5.7M219.2 55.6l-3.5 3.5M221.4 57.8l-1.2 1.3"/>
<path d="M53.7 68.5l-1.8 1.7M54 77.1l-2.1 2.1M54 72.6l-2.1 2.1M57.1 74l-3 3M58.1 68.5l-.8 .8M62.6 68.5l-5.3 5.3M67.1 68.5l-10.5 10.5M71.6 68.5l-12.2 12.2M74.2 74.9l-12.3 12.2M74.2 70.4l-13.8 13.8M76.4 77.2l-10 9.9M79.9 78.2l-9 8.9"/>
<path d="M87.8 70.2l-4.9 4.9M91.7 79.8l-1.9 1.9M91.7 75.3l-4.5 4.5M97.1 78.9l-7.3 7.3M97.1 74.4l-4.6 4.6M101.8 78.7l-9 9M102.6 73.4l-4.7 4.7M103.9 76.6l-.5 .5M104.1 71.9l-.7 .7M106.3 78.7l-4.5 4.4M107.1 73.4l-1 1M110.9 78.6l-10.8 10.8"/>
<path d="M111.3 73.7l-3.8 3.8M114.7 79.3l-9.4 9.4M115.1 74.3l-4.1 4.1M118.5 79.9l-8.7 8.8M118.9 75l-4 4.1M122.3 76.1l-3.6 3.7M125.2 73.3l-2.4 2.4M125.3 68.7l-6.2 6.2M128.2 70.2l-2.4 2.4M131.3 71.6l-5.5 5.5M131.3 76.1l-5.5 5.5M135.3 67.7l-2.6 2.5"/>
<path d="M145.3 66.7l-3.5 3.5M150.7 70.2l-.4 .4M151.8 78.1l-1.5 1.5M155.3 65.6l-3.5 3.5M155.3 70.1l-5 5M159.7 70.2l-5.5 5.5M165.3 69.1l-6.6 6.6M168.7 70.2l-8.9 8.9M173.3 74.5l-11.1 11.2M175.3 68.1l-15.5 15.5M177.6 70.2l-4.3 4.3M181.8 75l-14.6 14.7"/>
<path d="M181.8 79.5l-13.5 13.5M186.6 70.2l-2 2.1M191.1 70.2l-4.4 4.4M195.6 70.2l-8 8M200.1 70.2l-8 8M212.5 62.3l-15.9 15.9M217 62.3l-15.9 15.9M221.5 62.3l-15.9 15.9M78.2 84.3l-2.8 2.8M79.9 82.6l-1.5 1.6M91.6 93.4l-.8 .7M92.3 88.2l-1.5 1.5"/>
<path d="M93.8 95.7l-1 1M95.1 89.9l-2 2M95.6 93.9l-1.3 1.3M96.2 93.3l-.3 .3M99.4 90.1l-3.1 3.1M99.8 89.7l-.2 .1M100 93.9l-2.7 2.8M101.7 83.3l-6.1 6.1M101.8 96.6v.1M104.1 89.8l-3.5 3.5M106.8 91.6l-1.9 1.9M119.9 83l-5.6 5.7"/>
<path d="M124.3 83.2l-5.5 5.5M129.8 86.6l-10 10M129.8 91.1l-5.6 5.6M129.8 95.6l-1.1 1.1M131.3 80.6l-11.5 11.5M131.3 85.1l-.6 .6M151.8 82.6l-1.5 1.5M173.3 92.5l-5 5M173.3 97l-2.7 2.7M181.8 84l-1.7 1.7"/>
</g>
<g font-size="8">
<text x="22.1" y="7.1">6</text>
<text x="71.3" y="7.1">5</text>
<text x="121.3" y="7.1">4</text>
<text x="171.3" y="7.1">3</text>
<text x="221.3" y="7.1">2</text>
<text x="270.5" y="7.1">1</text>
<text x="2" y="29.6">D</text>
<text x="289" y="29.6">D</text>
<text x="1.8" y="82.1">C</text>
<text x="288.8" y="82.1">C</text>
<text x="2.7" y="132.1">B</text>
<text x="289.7" y="132.1">B</text>
<text x="2" y="184.6">A</text>
<text x="289" y="184.6">A</text>
<text x="22.1" y="207.1">6</text>
<text x="71.3" y="207.1">5</text>
<text x="121.3" y="207.1">4</text>
<text x="171.3" y="207.1">3</text>
<text x="221.3" y="207.1">2</text>
<text x="270.5" y="207.1">1</text>
</g>
<g font-size="3.5">
<text x="24.1" y="16.8">GREASE BEARINGS WITH</text>
<text x="139.3" y="17.4">ASSEMBLE AROUND 002-101 (3)</text>
<text x="31.8" y="21.3">APPROPRIATE HIGH</text>
<text x="216.9" y="19.2">HEATERS PUSHED IN FROM</text>
<text x="216.9" y="23.8">FRONT, WIRES BENT OUT</text>
<text x="26.9" y="25.9">TEMPERATURE GREASE</text>
<text x="216.9" y="28.3">VIA SLOT</text>
<text x="187.2" y="90.2">SECTION A-A</text>
<text x="188.8" y="94.7">SCALE 1 : 1</text>
<text x="37.9" y="96.5">TIGHTEN UNTIL SNUG</text>
<text x="37.9" y="101">WITH BLUE LOCTITE</text>
<text x="125.5" y="110.4">SCREW INTO 002-101</text>
<text x="196.8" y="108.9">WIRE TO TMP1101_0</text>
<text x="22.8" y="114">FLANGES</text>
<text x="22.8" y="118.5">REMOVED</text>
<text x="252.7" y="196.6">©GREG ESAU 2019</text>
</g>
<g font-size="3.5" fill="#808080">
<text x="21.6" y="143.9">A</text>
<text x="241.8" y="143.9">A</text>
</g>
</svg>
